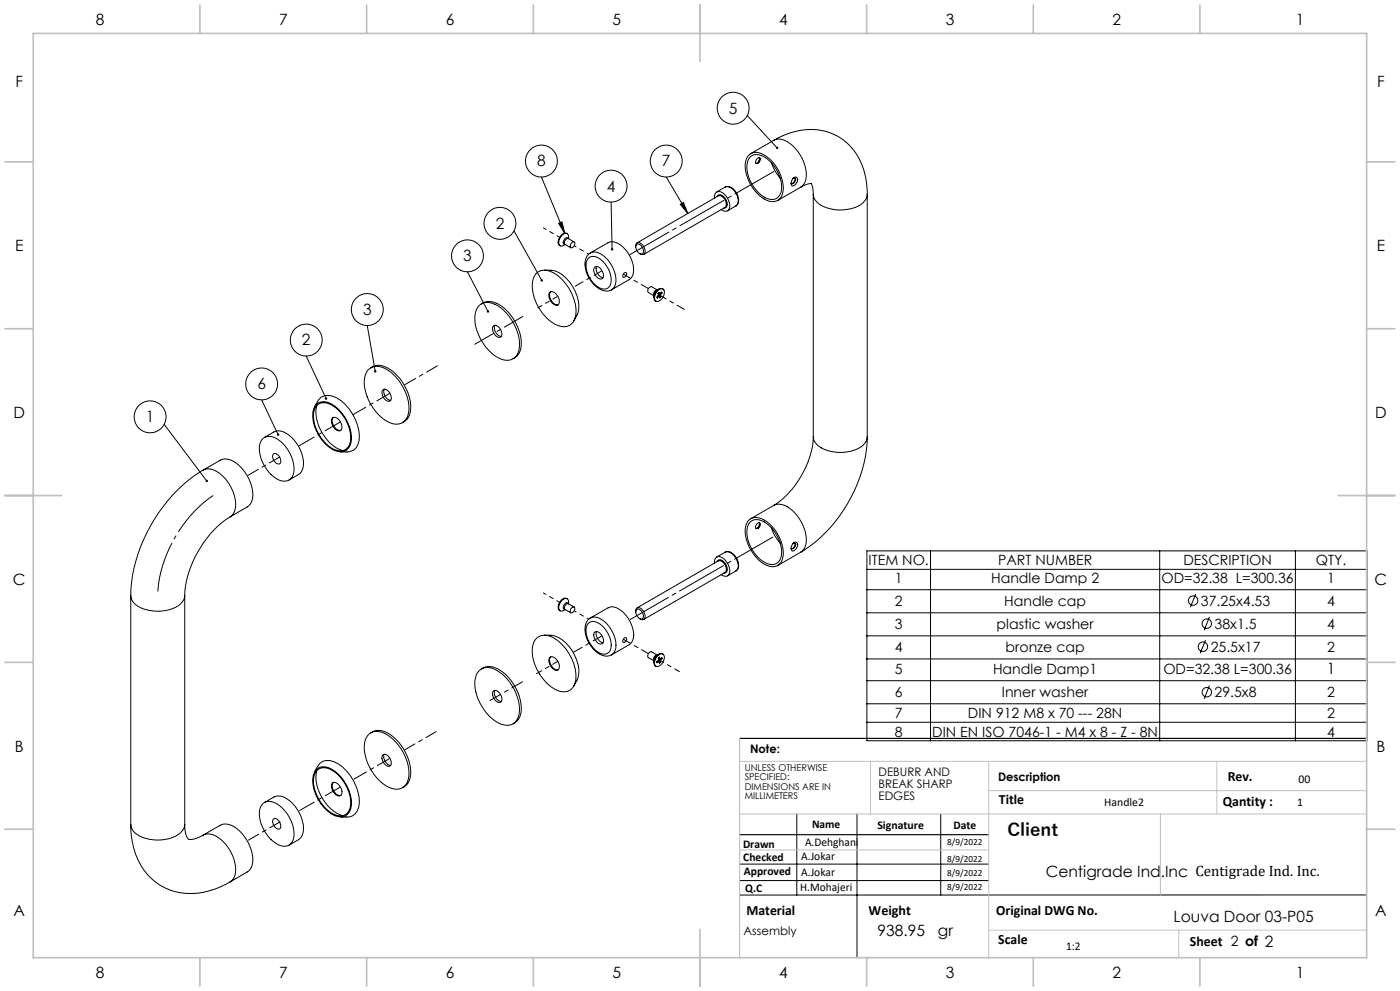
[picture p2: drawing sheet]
<svg xmlns="http://www.w3.org/2000/svg" width="420mm" height="297mm" viewBox="0 0 420 297" stroke-linecap="round" stroke-linejoin="round" font-family="sans-serif">
<g fill="none" stroke="#000" stroke-width=".3">
<path d="M224.2 34.6l8.9 9.7M162.4 53.1l7 16.9M199.9 53.1l6.4 10.9M214.3 59.4a1.49 1.49 0 0 1 .6-1.8 1.49 1.49 0 0 1 1.9 .2 4.7 4.7 0 0 1 2 4.7 1.45 1.45 0 0 1-2.4 .3M215 57.5l2.6-1.4a3.1 3.1 0 0 1 3.5 2.4 2.46 2.46 0 0 1-.3 3.2l-2.5 1.5M215.2 58.9a1.2 1.2 0 0 1 2.1 .2l.6 1a1.29 1.29 0 0 1 .3 1.4 1.29 1.29 0 0 1-1 .8M217.5 56.1a2.7 2.7 0 0 1 3.5 1.8l.5 1.3a2.01 2.01 0 0 1-.7 2.5M224.8 46.4a3.7 3.7 0 0 1 4.5 .1 12 12 0 0 1 5.5 11.2 3.2 3.2 0 0 1-4.7 2.4 12 12 0 0 1-6.4-11.7l.2-.8zM225 47.1a3.7 3.7 0 0 1 5.1 .5 10.8 10.8 0 0 1 4.1 10.2 3.1 3.1 0 0 1-4.9 1.3 10.8 10.8 0 0 1-5-10.8zM227.2 47.5l.4-.3a.89 .89 0 0 1 .5 .9 .89 .89 0 0 1-.5 .8l-.5 .1-.4-.1v-.6zM227.8 47.2a1.15 1.15 0 0 1-1.1 1.7M227.9 47.3l-.6 1.5"/>
<path d="M231.4 48.8l1.1 2.4 1.6 2.2M232.1 42a18.9 18.9 0 0 1 20.5-.3 19.4 19.4 0 0 1 7.6 16.5M232.1 42a4.2 4.2 0 0 1 4.9 1 12 12 0 0 1 4.8 10.8 3.6 3.6 0 0 1-1.6 2.3M232.1 42l-6.9 4M237.9 53.5l.3-.3a.69 .69 0 0 1 1 .2 1.68 1.68 0 0 1-1.6 2.3 1.74 1.74 0 0 1 .3-2.2zM237.9 53.4a.56 .56 0 0 1 .7 .1 .56 .56 0 0 1 .1 .7 .87 .87 0 0 1-1.4 .7M238.4 53.3a1.19 1.19 0 0 1-1.1 1.7M240.2 56.1l-6.9 4M243.4 55l.5 1.6 .1 1.6M243.5 55a6.1 6.1 0 0 0-3.3 1.1M244 58.2v72.7M260.2 58.2a5.4 5.4 0 0 1-4.9 4.3 11.5 11.5 0 0 1-10.4-2.1 3.1 3.1 0 0 1-.9-2.1"/>
<path d="M260.2 58.2v72.7M154.2 69.2l8.3 14.8M167.6 67l1-.5 .8 3.5zM168.6 70.6a1.11 1.11 0 0 1 1.5-.6 1.11 1.11 0 0 1 .5 1.5l-.2-.2a1.32 1.32 0 0 0-1.2 1.9l.3 .1a1.08 1.08 0 0 1-1.4 .4 1.08 1.08 0 0 1-.4-1.5zM170.1 70l-.1-.1a2.56 2.56 0 0 0-2.5 3.2l.6 .6M171.5 72.8l.8-.3a1.16 1.16 0 0 1-1.1 1.8l-.2-.5zM172.3 72.5l-1.8-1a1.16 1.16 0 0 0-1 1.7l1.7 1.1M176.4 77.6a2.49 2.49 0 0 1 3.5 0 7.6 7.6 0 0 1 3.2 7.8 2.32 2.32 0 0 1-3.9 .5 7.6 7.6 0 0 1-3.2-7.8zM176.5 76.3a3 3 0 0 1 4.4 .2 9.5 9.5 0 0 1 3.7 8.7 2.91 2.91 0 0 1-4.6 1.5 8.6 8.6 0 0 1-4.2-9.3zM177.1 75.8l5.3-3.1a3.7 3.7 0 0 1 4.5 1.3 8.6 8.6 0 0 1 2.8 8.8l-.9 .9-5.3 3.2M178.5 80a2.41 2.41 0 0 1 2.5 3 1.14 1.14 0 0 1-1.2 .6 1.14 1.14 0 0 1-.9-.8l-.4-.5a1.88 1.88 0 0 1 0-2.3zM179 79.8a2.76 2.76 0 0 0 1.9 3.4"/>
<path d="M183.3 60.6l.3 14.1M190.7 74v-.3a.93 .93 0 0 1 .6-1 .93 .93 0 0 1 1.1 .4l.8 .9a1.93 1.93 0 0 1 0 2.2l-.8 .1-.5-.3M191 73.3a1.86 1.86 0 0 1 1.9 2.6l-.2 .2a1.99 1.99 0 0 1-1.7-2.8zM191.1 72.8l24.4-14.1a2.29 2.29 0 0 1 2 3.5l-24.4 14M204.1 61.2l.9-.5 1.3 3.3zM110.2 97.5l2.4 13.8M140.2 81.5l6.2 11.8M143.8 91.5a5 5 0 0 1 6.5 .8 14.3 14.3 0 0 1 5.4 12.6 3.8 3.8 0 0 1-5.9 2.5 14.1 14.1 0 0 1-7.2-13.7l.7-1.6zM144.4 91.1a4.6 4.6 0 0 1 5.5 .3 14.2 14.2 0 0 1 6.3 13.2 4.1 4.1 0 0 1-2.3 2.9M148 97.8a1.55 1.55 0 0 1 2.2 .9l.2 .6a1.3 1.3 0 0 1-.5 1.8 2.6 2.6 0 0 1-1.9-3.3zM148.4 97.5a2.58 2.58 0 0 0 2 3.3M160.6 82.2a3.9 3.9 0 0 1 5.3-.5 14.1 14.1 0 0 1 6.9 12.7 3.6 3.6 0 0 1-5 3.3 13.7 13.7 0 0 1-8.1-13.2l.4-1.2z"/>
<path d="M163.4 81a7.6 7.6 0 0 1 7.5 3.5 11.1 11.1 0 0 1 2.4 9.5l-.2 .4M165 87.6a1.83 1.83 0 0 1 2.4 1.2 1.76 1.76 0 0 1-.2 2.7 2.81 2.81 0 0 1-2.2-3.9zM165.2 87.5a2.74 2.74 0 0 0 2.3 3.8M173.1 94.5l-.9 1.7M187.2 81.9l.4-.2a.79 .79 0 0 1 .3 .9 .79 .79 0 0 1-.9 .5l-.2-.5zM197.2 86.9l-1.7-1a1.15 1.15 0 0 0-1 1.8l1.7 .9a1.24 1.24 0 0 1 1-1.7M197.4 87.1a1.06 1.06 0 0 1 1.4-.5 1.06 1.06 0 0 1 .5 1.4l-.4 1.1a1.52 1.52 0 0 1-2.3 1 2.72 2.72 0 0 1 .8-3zM197.4 88.7l.2 .2M197.4 88.6l.4 .3M197.4 87.9l.8 .4M197.4 88.1l.7 .4M197.5 87.8l.4 .2"/>
<path d="M197.5 88.3l.8 .6M197.6 88.9h.2M197.7 86.6a2.18 2.18 0 0 0-1.5 2.6M197.8 88.9l.1 .4 .4-.4M197.9 88l-.2-.4-.3 .3 .2 .4-.5 .7 .1 .4 .4-.5M198.1 88.5l.2 .4M198.2 88.3l-.1 .2M198.2 87.8h.4M198.6 87.8l-.1-.3-.6 .5M198.6 87.8l-.4 .5M198.9 86.6a2.35 2.35 0 0 0-2.3 .9 2.35 2.35 0 0 0-.2 2.5l.4 .3M78.5 119.8l4.9 10.5"/>
<path d="M91.9 106.7l5.9 12.7M110.3 110.9a4.6 4.6 0 0 1 6.4 .2 14.5 14.5 0 0 1 5.9 12.5 3.9 3.9 0 0 1-2.4 3.3 3.9 3.9 0 0 1-4-.6 14.3 14.3 0 0 1-6.8-13zM111.2 110.2a4.8 4.8 0 0 1 6 .6 14.5 14.5 0 0 1 5.9 12.5 4 4 0 0 1-2.4 3.4M114.9 116.8a1.91 1.91 0 0 1 2.4 1.8 1.09 1.09 0 0 1-.4 1.7 1.09 1.09 0 0 1-1.5-.7l-.6-1.1a1.55 1.55 0 0 1 .1-1.7zM115.3 116.6a2.6 2.6 0 0 0 1.9 3.4M49.2 127.2l12.8 16.9M78.8 131.5a3.7 3.7 0 0 1 5.1 .6 10.7 10.7 0 0 1 4 10.2 3.1 3.1 0 0 1-5 1.2 10.7 10.7 0 0 1-4.8-10.8zM79.3 131.1l2.9-1.6a3.9 3.9 0 0 1 4.5 .9 10.7 10.7 0 0 1 4.1 10.2l-.8 1.3-3.3 2M82.1 136a2.04 2.04 0 0 1 2 2.8 1.47 1.47 0 0 1-2.1-1.1 1.41 1.41 0 0 1 .1-1.7zM94.7 121.5a3.4 3.4 0 0 1 4.7-.4 12.4 12.4 0 0 1 6 11.2 3.2 3.2 0 0 1-4.4 2.9 12.1 12.1 0 0 1-7.1-11.7l.3-1.1zM95 121.6a12.7 12.7 0 0 0 5.9 12.6l1.9 .8M95.3 121.3a4.2 4.2 0 0 1 5.2 .8 12 12 0 0 1 4.6 10.5 3.1 3.1 0 0 1-4.7 2.2 11.6 11.6 0 0 1-6.2-11.6l.2-.8z"/>
<path d="M95.3 120.3l-.9 1.7M95.3 120.3a3.3 3.3 0 0 1 4.4-1.6 13.8 13.8 0 0 1 8 13.3 3.7 3.7 0 0 1-3.6 3.5l-1.9-.1M99.7 125.3a1.7 1.7 0 0 1 2.4 1.1 1.97 1.97 0 0 1-.1 2.7 2.79 2.79 0 0 1-2.3-3.8zM100 125.1a2.69 2.69 0 0 0 2.2 3.9M244 130.9a27.3 27.3 0 0 1-11.9 20.6M244 130.9a5 5 0 0 0 4.3 4.1 12 12 0 0 0 10.6-1.6 3.2 3.2 0 0 0 1.3-2.5M260.2 130.9a43.1 43.1 0 0 1-20 34.6M60.9 140.9a46.9 46.9 0 0 0-21.7 37.6M60.9 140.9l5.2-3a5 5 0 0 1 5.7 1.7 12.1 12.1 0 0 1 3.9 10 3.4 3.4 0 0 1-1.5 2.3l-5.2 3M60.9 140.9a5 5 0 0 1 5.8 1.7 11.8 11.8 0 0 1 3.9 10 3.3 3.3 0 0 1-1.6 2.3M69 154.9a30.9 30.9 0 0 0-13.6 23.6M224.8 155.7a4.1 4.1 0 0 1 5.3 .7 12.2 12.2 0 0 1 4.7 10.7 3.2 3.2 0 0 1-4.7 2.4 12 12 0 0 1-6.4-11.7l.2-.8z"/>
<path d="M225 156.5a3.7 3.7 0 0 1 5.1 .5 10.8 10.8 0 0 1 4.1 10.2 3.1 3.1 0 0 1-4.9 1.3 10.7 10.7 0 0 1-5-10.8zM227.3 156.8l.4-.2a1.05 1.05 0 0 1 .3 1.1 1.05 1.05 0 0 1-.8 .8 .85 .85 0 0 1-.6-.9 .85 .85 0 0 1 .7-.8zM227.8 156.6a1.16 1.16 0 0 1-1.1 1.7M227.9 156.7l-.6 1.6M231.4 158.1l1.1 2.5 1.6 2.2M232.1 151.5a5 5 0 0 1 5.8 1.6 12.1 12.1 0 0 1 3.9 10.1 3.6 3.6 0 0 1-1.6 2.3M232.1 151.5l-6.9 3.9M39.2 178.5a4.9 4.9 0 0 0 4.3 4.1 12 12 0 0 0 10.7-1.6 3.3 3.3 0 0 0 1.2-2.5M39.2 178.5v68.6M55.4 178.5v68.6M170.1 179.5a1.54 1.54 0 0 0-2.1 .9 1.78 1.78 0 0 0 .1 2.7M214.3 168.8a1.49 1.49 0 0 1 .6-1.8 1.49 1.49 0 0 1 1.9 .2 4.7 4.7 0 0 1 2 4.7 1.45 1.45 0 0 1-2.4 .3"/>
<path d="M215.2 168.3a1.18 1.18 0 0 1 1.1-.6 1.18 1.18 0 0 1 1 .8l.6 1a1.33 1.33 0 0 1-.7 2.3M217.6 165.5a3.3 3.3 0 0 1 3.9 3.1 2.04 2.04 0 0 1-.7 2.5M217.6 165.5a3.1 3.1 0 0 1 3.5 2.5 2.4 2.4 0 0 1-.3 3.1M217.6 165.5l-2.6 1.4M220.8 171.1l-2.5 1.5M237.9 162.8a.56 .56 0 0 1 .7 .1 .56 .56 0 0 1 .1 .7 .92 .92 0 0 1-1.4 .8M238.1 162.7l.1-.1a.64 .64 0 0 1 1 .2 1.68 1.68 0 0 1-1.6 2.3 1.89 1.89 0 0 1 .5-2.4zM238.4 162.7a1.18 1.18 0 0 1-1.1 1.7M240.2 165.5l-6.9 4M260.1 165.1h150v56.9h-150zM260.1 170.6h150M260.1 176.7h150"/>
<path d="M279.2 165.1v56.9M347.9 165.1v56.9M358.7 178l-1.6 4M388.6 165.1v56.9M160.5 191.7a3.8 3.8 0 0 1 5.3-.7 14.3 14.3 0 0 1 7 12.7 3.8 3.8 0 0 1-2.2 3.4 3.8 3.8 0 0 1-4-.4 14.2 14.2 0 0 1-6.9-12.7zM163.4 190.4a9.2 9.2 0 0 1 9.1 6.2 8.2 8.2 0 0 1-.3 9M164.9 197.1a1.68 1.68 0 0 1 2.4 1 1.92 1.92 0 0 1 0 2.7 2.75 2.75 0 0 1-2.4-3.7zM165.2 196.8a2.72 2.72 0 0 0 2.3 3.9M170.5 180.9a1.16 1.16 0 0 0-1 1.8l1.7 1M170.5 180.9l1.8 1M170.6 180.9l-.4-.3a1.27 1.27 0 0 0-.9 2.1h.3a1.1 1.1 0 0 1-1.5 .4 1.1 1.1 0 0 1-.4-1.5l.2-.6a2.07 2.07 0 0 1 2.3-1.5l.4 .6v.9M171.6 182.1l.6-.2a1.04 1.04 0 0 1 .1 1.2 1.04 1.04 0 0 1-1.1 .5v-.9z"/>
<path d="M176.4 187a2.49 2.49 0 0 1 3.5 0 7.7 7.7 0 0 1 3.2 7.8 2.34 2.34 0 0 1-3.9 .5 7.7 7.7 0 0 1-3.2-7.8zM177.2 185.2a4.1 4.1 0 0 0-1.6 4.8 8.4 8.4 0 0 0 6 6.6l1.8-.3M177.2 185.2l5.2-3a3.7 3.7 0 0 1 4.1 .9 9.2 9.2 0 0 1 3.3 8.8l-1 1.3-5.3 3M177.2 185.2a4.9 4.9 0 0 1 5.5 2.5 8.5 8.5 0 0 1 1.8 7.2l-1.1 1.4M178.4 189.5a1.65 1.65 0 0 1 2.3 1.1 1.49 1.49 0 0 1-.4 2.4 2.68 2.68 0 0 1-1.9-3.5zM179 189.3a2.81 2.81 0 0 0 1.9 3.3M187.1 191.3a.51 .51 0 0 1 .8-.1 .51 .51 0 0 1 0 .8l-.4 .4-.6 .1v-.7zM190.7 183.4v-.3a.93 .93 0 0 1 .6-1 .93 .93 0 0 1 1.1 .4l.8 .9a1.44 1.44 0 0 1-.4 2.3l-.9-.3M191 182.7a1.88 1.88 0 0 1 1.9 2.6 1.27 1.27 0 0 1-1.9-.9 1.54 1.54 0 0 1 0-1.7zM191.1 182.2l24.4-14.1a2.32 2.32 0 0 1 2 3.5l-24.4 14M194.6 195.8l.8-.5 1.8 1a1.21 1.21 0 0 0-1 1.7l-1.8-1-.1-.5zM197.3 198.1l.3 .2"/>
<path d="M197.3 198l.4 .3M197.5 196.4a1.05 1.05 0 0 1 1.5-.3 1.05 1.05 0 0 1 .2 1.5l-.2 .5a1.95 1.95 0 0 1-2.3 1.5 2.3 2.3 0 0 1 .8-3.2zM197.5 197.2l.4 .2M197.5 197.3h.3M197.5 197.8l.7 .7M197.6 198.3h.1M197.6 197.5l.6 .3M197.6 197.7l.5 .3M197.7 196l-1.2 .8-.3 .9v.9M197.7 198.3l.1 .5 .4-.3M197.9 197.4l-.1-.5-.3 .3 .1 .5-.6 .6 .1 .3 .5-.3M197.9 197.4l.6-.4 .1 .4"/>
<path d="M198.1 198l.1 .5M198.2 197.8l-.1 .2M198.2 197.3l.4 .1M198.6 197.4l-.4 .4M198.9 196l-.2-.1a2.41 2.41 0 0 0-2.1 3.6l.2 .2M260.1 183.7h150M260.1 190.6h150M260.1 197.5h150M361.7 191.8l-1.7 4M362.8 184.9l-1.6 4M111.2 219.6a4.6 4.6 0 0 1 5.6 .4 14.1 14.1 0 0 1 6.2 13.3 3.8 3.8 0 0 1-2.3 2.8M143.8 201a4.3 4.3 0 0 1 5.5 .1 14.1 14.1 0 0 1 6.4 13.2 3.8 3.8 0 0 1-5.8 2.5 14.6 14.6 0 0 1-7.4-12.7 4.5 4.5 0 0 1 1.3-3.1z"/>
<path d="M144.4 200.5a5.2 5.2 0 0 1 6.4 .9 14 14 0 0 1 5.4 12.6 4.2 4.2 0 0 1-2.3 3M148 207.1a1.51 1.51 0 0 1 2.2 1.1 1.44 1.44 0 0 1-.3 2.3 2.51 2.51 0 0 1-1.9-3.4zM148.4 206.9a2.58 2.58 0 0 0 2 3.3M260.1 204h150M260.1 210.9h150M260.1 216.5h150M362.8 205.5l-1.6 4M94.9 230.6a3.6 3.6 0 0 1 4.9 .1 12.4 12.4 0 0 1 5.5 11.4 3.2 3.2 0 0 1-4.8 2.4 12.2 12.2 0 0 1-6.6-12zM95 231a3.5 3.5 0 0 1 5 .1 11.6 11.6 0 0 1 5 11.1 3.2 3.2 0 0 1-4.9 1.8 12 12 0 0 1-6-10.8l.4-1.6zM95 231a12.5 12.5 0 0 0 5.2 12.2l2.6 1.3M95.3 229.7a3.5 3.5 0 0 1 4.9-1.4 13.7 13.7 0 0 1 7.4 13.5 3.4 3.4 0 0 1-3.5 3M95.3 229.7l-.9 1.6"/>
<path d="M99.8 234.6a1.92 1.92 0 0 1 2.4 1.4 1.66 1.66 0 0 1-.3 2.5 2.77 2.77 0 0 1-2.1-3.9zM100 234.5a2.71 2.71 0 0 0 2.2 3.9M110.7 220a5.1 5.1 0 0 1 6.5 .9 14 14 0 0 1 5.3 12.6 3.8 3.8 0 0 1-5.9 2.4 14.1 14.1 0 0 1-7.1-13.7l.2-.9zM114.9 226.2a2.33 2.33 0 0 1 2.4 2.9 1.11 1.11 0 0 1-1.1 .6 1.11 1.11 0 0 1-.9-.8l-.3-.5a1.85 1.85 0 0 1-.1-2.2zM115.3 226a2.65 2.65 0 0 0 1.9 3.4M39.2 247.1a20.5 20.5 0 0 0 8.8 18.2 19.9 19.9 0 0 0 19.9-.3l1.1-.7M39.2 247.1a4.9 4.9 0 0 0 4.3 4.1 12 12 0 0 0 10.7-1.6 3.3 3.3 0 0 0 1.2-2.5M55.4 247.1a5.3 5.3 0 0 0 1.2 4.5 6.3 6.3 0 0 0 4.3-1.3l5.2-3a5 5 0 0 1 5.7 1.7 12.1 12.1 0 0 1 3.9 10 3.5 3.5 0 0 1-1.5 2.3l-5.2 3M61 250.3a5 5 0 0 1 5.7 1.7 11.8 11.8 0 0 1 3.9 10 3.3 3.3 0 0 1-1.6 2.3M78.8 240.9a3.4 3.4 0 0 1 4.3 0 10.7 10.7 0 0 1 4.8 10.8 3.1 3.1 0 0 1-5 1.2 10.7 10.7 0 0 1-4.8-10.8zM79.3 240.5l2.9-1.6a4.1 4.1 0 0 1 4.5 1 10.7 10.7 0 0 1 4.1 10.1l-.8 1.3-3.3 2M82.1 245.4a2.09 2.09 0 0 1 2 2.9 1.52 1.52 0 0 1-2.1-1.2 1.41 1.41 0 0 1 .1-1.7z"/>
<path d="M102.2 244.8l1.9 .1M221.9 259h74.7M239 243.9v24.3M257.1 243.9v43.1M282.2 243.9v24.3M221.9 263.9h74.7M410 268.2h-188.1"/>
<circle cx="220" cy="32.4" r="4.8"/>
<circle cx="162.4" cy="48.3" r="4.8"/>
<circle cx="183.3" cy="55.8" r="4.8"/>
<circle cx="199.9" cy="48.3" r="4.8"/>
<circle cx="140.2" cy="76.7" r="4.8"/>
<circle cx="150" cy="67" r="4.8"/>
<circle cx="110.2" cy="92.8" r="4.8"/>
<circle cx="78.5" cy="115.1" r="4.8"/>
<circle cx="91.9" cy="101.9" r="4.8"/>
<circle cx="45" cy="124.9" r="4.8"/>
<circle cx="357.9" cy="180" r="1.41"/>
<circle cx="360.9" cy="193.8" r="1.4"/>
<circle cx="362.1" cy="186.9" r="1.41"/>
<circle cx="362" cy="207.5" r="1.42"/>
</g>
<path d="M65 147.9a39.1 39.1 0 0 0-17.7 30.6" fill="none" stroke="#000" stroke-width=".3" stroke-dasharray="15.2 1.3 1.3 1.3" stroke-dashoffset="-1.2" stroke-linecap="butt"/>
<path d="M232.2 51.4l-43.2 24.9" fill="none" stroke="#000" stroke-width=".3" stroke-dasharray="15.2 1.3 1.3 1.3" stroke-dashoffset="1.7"/>
<path d="M189.1 185.7l42.7-24.7" fill="none" stroke="#000" stroke-width=".3" stroke-dasharray="15.2 1.3 1.3 1.3" stroke-dashoffset="2"/>
<path d="M180.6 81.1l-8.1 4.7" fill="none" stroke="#000" stroke-width=".3" stroke-dasharray="15.2 1.3 1.3 1.3" stroke-dashoffset="12.5"/>
<path d="M167.1 88.9l-5.8 3.4" fill="none" stroke="#000" stroke-width=".3" stroke-dasharray="15.2 1.3 1.3 1.3" stroke-dashoffset="13.8"/>
<path d="M156.9 94.9l-14.4 8.3" fill="none" stroke="#000" stroke-width=".3" stroke-dasharray="15.2 1.3 1.3 1.3" stroke-dashoffset="8.8"/>
<path d="M121.4 115.3l9.8-5.7M156.8 204.3l-9.8 5.6" fill="none" stroke="#000" stroke-width=".3" stroke-dasharray="15.2 1.3 1.3 1.3" stroke-dashoffset="11.5"/>
<path d="M105.9 124.3l11-6.4" fill="none" stroke="#000" stroke-width=".3" stroke-dasharray="15.2 1.3 1.3 1.3" stroke-dashoffset="10.8"/>
<path d="M89.7 133.6l12.4-7.1" fill="none" stroke="#000" stroke-width=".3" stroke-dasharray="15.2 1.3 1.3 1.3" stroke-dashoffset="10"/>
<path d="M74.4 142.4l9.5-5.4M121.4 224.7l9.4-5.4M74.6 251.8l9.4-5.5" fill="none" stroke="#000" stroke-width=".3" stroke-dasharray="15.2 1.3 1.3 1.3" stroke-dashoffset="11.7"/>
<path d="M180.5 190.6l-8.4 4.9" fill="none" stroke="#000" stroke-width=".3" stroke-dasharray="15.2 1.3 1.3 1.3" stroke-dashoffset="12.3"/>
<path d="M167.3 198.2l-6.4 3.7" fill="none" stroke="#000" stroke-width=".3" stroke-dasharray="15.2 1.3 1.3 1.3" stroke-dashoffset="13.5"/>
<path d="M106.2 233.5l10.7-6.2" fill="none" stroke="#000" stroke-width=".3" stroke-dasharray="15.2 1.3 1.3 1.3" stroke-dashoffset="10.9"/>
<path d="M89.9 242.9l12-6.9" fill="none" stroke="#000" stroke-width=".3" stroke-dasharray="15.2 1.3 1.3 1.3" stroke-dashoffset="10.2"/>
<path d="M203.8 201.3l-6-3.5" fill="none" stroke="#000" stroke-width=".3" stroke-dasharray="15.2 1.3 1.3 1.3" stroke-dashoffset="13.6"/>
<path d="M172.3 183.1l4.4 2.5" fill="none" stroke="#000" stroke-width=".3" stroke-dasharray="15.2 1.3 1.3 1.3" stroke-dashoffset="14.6"/>
<path d="M187.1 191.6l7.4 4.3" fill="none" stroke="#000" stroke-width=".3" stroke-dasharray="15.2 1.3 1.3 1.3" stroke-dashoffset="12.9"/>
<path d="M163 177.7l4.8 2.8" fill="none" stroke="#000" stroke-width=".3" stroke-dasharray="15.2 1.3 1.3 1.3" stroke-dashoffset="14.4"/>
<path d="M205.3 92.7l-7.6-4.4" fill="none" stroke="#000" stroke-width=".3" stroke-dasharray="15.2 1.3 1.3 1.3" stroke-dashoffset="12.7"/>
<path d="M194.5 86.5l-7.5-4.4" fill="none" stroke="#000" stroke-width=".3" stroke-dasharray="15.2 1.3 1.3 1.3" stroke-dashoffset="12.8"/>
<path d="M176.6 76.2l-4.3-2.5" fill="none" stroke="#000" stroke-width=".3" stroke-dasharray="15.2 1.3 1.3 1.3" stroke-dashoffset="14.7"/>
<path d="M163 68.3l4.9 2.8" fill="none" stroke="#000" stroke-width=".3" stroke-dasharray="15.2 1.3 1.3 1.3" stroke-dashoffset="14.3"/>
<path d="M221.9 221.3h188.1M221.9 250.2h74.7" fill="none" stroke="#000" stroke-width=".35"/>
<path d="M221.9 228.2h188.1M261.2 228.2v15.7M296.6 228.2v58.8M296.6 237h113.4M365.1 228.2v15.7M221.9 243.9h188.1M221.9 254.7h74.7M348.1 243.9v24.3M296.6 278.8h113.4M353.6 278.8v8.2" fill="none" stroke="#c0c0c0" stroke-width=".3"/>
<path d="M221.9 221.3v65.7" fill="none" stroke="#c0c0c0" stroke-width=".35"/>
<g fill="none" stroke="#c0c0c0" stroke-width=".5">
<path d="M10 10h400v277h-400zM60 1.5v8.5M110 1.5v8.5M160 1.5v8.5M210 1.5v17M260 1.5v8.5M310 1.5v8.5M360 1.5v8.5M1.5 48.5h8.5M410 48.5h8.5M1.5 98.5h8.5M410 98.5h8.5"/>
<path d="M1.5 148.5h17M401.5 148.5h17M1.5 198.5h8.5M410 198.5h8.5M1.5 248.5h8.5M410 248.5h8.5M210 278.5v17M60 287v8.5M110 287v8.5M160 287v8.5M260 287v8.5M310 287v8.5"/>
<path d="M360 287v8.5"/>
</g>
<path d="M61.7 143.9l.1 .6 .5-.1-.3-.3 .3 .3-.1-.6zM83.3 129.9l-.2 .6 .5 .1-.2-.3 .3 .3v-.5zM97.6 119.2l-.1 .5 .5 .1-.2-.4 .2 .4 .1-.1v-.5zM112.4 111l-.1 .5 .3 .2v-.4v.4l.2-.1 .1-.5zM146.2 93.1l-.1 .5 .5 .1-.2-.4 .2 .3v-.5zM162.2 83.9l.1 .5 .4-.1-.2-.3 .2 .3 .1-.1-.1-.5zM183.4 74.5l-.1 .3 .4 .3-.1-.4 .1 .4a.37 .37 0 0 0 .3-.5 .37 .37 0 0 0-.6-.1zM167.6 67l1-.5 .8 3.5zM204.1 61.2l.9-.5 1.3 3.3zM232.9 44v.6h.5l-.3-.3 .3 .2v-.5z" fill="#000"/>
<text font-size="5.3" x="302.2" y="250.7">Client</text>
<g font-size="4.7">
<text x="28.7" y="7.6">8</text>
<text x="83.7" y="7.6">7</text>
<text x="133.7" y="7.6">6</text>
<text x="183.7" y="7.6">5</text>
<text x="233.7" y="7.6">4</text>
<text x="283.7" y="7.6">3</text>
<text x="333.7" y="7.6">2</text>
<text x="388.7" y="7.6">1</text>
<text x="4.6" y="26.1">F</text>
<text x="413.1" y="26.1">F</text>
<text x="218.7" y="34">5</text>
<text x="161.1" y="49.9">8</text>
<text x="198.6" y="49.9">7</text>
<text x="182" y="57.4">4</text>
<text x="148.7" y="68.6">2</text>
<text x="4.5" y="75.3">E</text>
<text x="413" y="75.3">E</text>
<text x="139" y="78.3">3</text>
<text x="108.9" y="94.4">3</text>
<text x="90.6" y="103.5">2</text>
<text x="77.2" y="116.7">6</text>
<text x="4" y="125.3">D</text>
<text x="412.5" y="125.3">D</text>
<text x="43.8" y="126.5">1</text>
<text x="3.9" y="175.3">C</text>
<text x="412.4" y="175.3">C</text>
<text x="398.1" y="202">1</text>
<text x="4.4" y="225.3">B</text>
<text x="412.9" y="225.3">B</text>
<text x="313.7" y="262.8">Centigrade Ind.Inc Centigrade Ind. Inc.</text>
<text x="4" y="274.6">A</text>
<text x="412.5" y="274.6">A</text>
<text x="263.3" y="280.5">938.95</text>
<text x="281.4" y="280.5">gr</text>
<text x="352.1" y="276.4">Louva Door 03-P05</text>
<text x="28.7" y="293.1">8</text>
<text x="83.7" y="293.1">7</text>
<text x="133.7" y="293.1">6</text>
<text x="183.7" y="293.1">5</text>
<text x="233.7" y="293.1">4</text>
<text x="283.7" y="293.1">3</text>
<text x="333.7" y="293.1">2</text>
<text x="388.7" y="293.1">1</text>
</g>
<g font-size="4.2">
<text x="260.6" y="169.4">ITEM NO.</text>
<text x="299.4" y="169.4">PART NUMBER</text>
<text x="355" y="169.4">DESCRIPTION</text>
<text x="394.8" y="169.4">QTY.</text>
<text x="268.5" y="174.8">1</text>
<text x="297.3" y="174.8">Handle Damp 2</text>
<text x="348.4" y="174.8">OD=32.38 L=300.36</text>
<text x="398.2" y="174.8">1</text>
<text x="268.5" y="181.6">2</text>
<text x="301.3" y="181.6">Handle cap</text>
<text x="360.3" y="181.6">37.25x4.53</text>
<text x="398.2" y="181.6">4</text>
<text x="268.5" y="188.5">3</text>
<text x="299" y="188.5">plastic washer</text>
<text x="364.4" y="188.5">38x1.5</text>
<text x="398.2" y="188.5">4</text>
<text x="268.5" y="195.4">4</text>
<text x="301.7" y="195.4">bronze cap</text>
<text x="363.2" y="195.4">25.5x17</text>
<text x="398.2" y="195.4">2</text>
<text x="268.5" y="201.9">5</text>
<text x="297.9" y="201.9">Handle Damp1</text>
<text x="349" y="201.9">OD=32.38 L=300.36</text>
<text x="268.5" y="209">6</text>
<text x="300.6" y="209">Inner washer</text>
<text x="364.4" y="209">29.5x8</text>
<text x="398.2" y="209">2</text>
<text x="268.5" y="215.2">7</text>
<text x="290.4" y="215.2">DIN 912 M8 x 70 --- 28N</text>
<text x="398.2" y="215.2">2</text>
<text x="268.5" y="220.8">8</text>
<text x="279.7" y="220.8">DIN EN ISO 7046-1 - M4 x 8 - Z - 8N</text>
<text x="398.2" y="220.8">4</text>
<text x="368.3" y="234.1">Rev.</text>
<text x="299.7" y="240.9">Title</text>
<text x="366.8" y="241.6">Qantity :</text>
<text x="223.9" y="274.2">Material</text>
<text x="260.6" y="274.2">Weight</text>
<text x="298.9" y="274.2">Original DWG No.</text>
<text x="299.5" y="282.8">Scale</text>
<text x="357" y="283.6">Sheet 2 of 2</text>
</g>
<g font-size="3.5">
<text x="225" y="225.7">Note:</text>
<text x="263.6" y="232.6">DEBURR AND</text>
<text x="263.6" y="236.1">BREAK SHARP</text>
<text x="263.6" y="239.7">EDGES</text>
<text x="299.4" y="234.1">Description</text>
<text x="389.6" y="234.7">00</text>
<text x="331.3" y="241.6">Handle2</text>
<text x="389.2" y="241.6">1</text>
<text x="243.6" y="248.1">Name</text>
<text x="263.2" y="248.5">Signature</text>
<text x="286" y="248.5">Date</text>
<text x="222.9" y="254">Drawn</text>
<text x="240.4" y="257.8">A.Jokar</text>
<text x="241.5" y="253.6">A.Dehghani</text>
<text x="223" y="258.1">Checked</text>
<text x="223.2" y="262.1">Approved</text>
<text x="240.4" y="262.4">A.Jokar</text>
<text x="223.6" y="267.4">Q.C</text>
<text x="240.1" y="267.1">H.Mohajeri</text>
<text x="223.1" y="280.2">Assembly</text>
<text x="319.8" y="284.6">1:2</text>
</g>
<g font-size="2.8">
<text x="223.4" y="231">UNLESS OTHERWISE</text>
<text x="223.4" y="233.8">SPECIFIED:</text>
<text x="223.4" y="236.7">DIMENSIONS ARE IN</text>
<text x="223.4" y="239.5">MILLIMETERS</text>
<text x="284.2" y="253.2">8/9/2022</text>
<text x="284.2" y="258.4">8/9/2022</text>
<text x="284.2" y="262.7">8/9/2022</text>
<text x="284.2" y="266.6">8/9/2022</text>
</g>
</svg>
